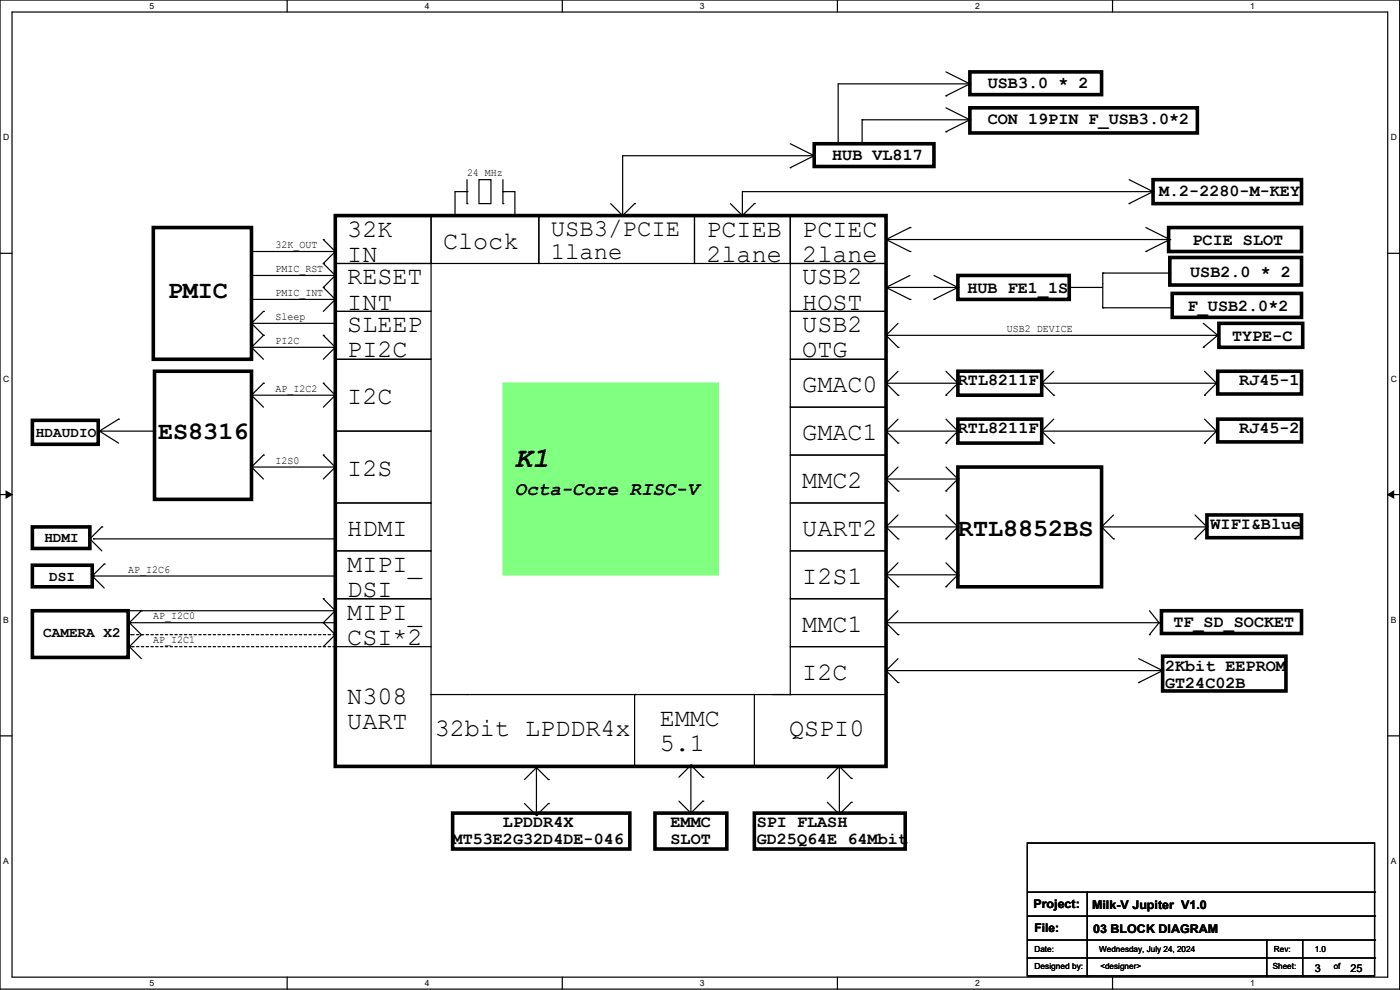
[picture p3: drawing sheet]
<svg xmlns="http://www.w3.org/2000/svg" width="594mm" height="420mm" viewBox="0 0 594 420" stroke-linecap="round" stroke-linejoin="round" font-family="sans-serif">
<path d="M0 0h593.9v419.6h-593.9zM5.1 5.1h583.7v409.4h-583.7z" fill="none" stroke="#000" stroke-width=".51"/>
<g fill="#fff">
<path d="M63.5 .5h2v4.1h-2z"/>
<path d="M63.5 415.1h2v4h-2z"/>
</g>
<path d="M121.8 0v5.1M121.8 414.5v5.1" fill="none" stroke="#000" stroke-width=".51"/>
<g fill="#fff">
<path d="M180.2 .5h2v4.1h-2z"/>
<path d="M180.2 415.1h2v4h-2z"/>
</g>
<path d="M238.6 0v5.1M238.6 414.5v5.1" fill="none" stroke="#000" stroke-width=".51"/>
<g fill="#fff">
<path d="M296.9 .5h2.1v4.1h-2.1z"/>
<path d="M296.9 415.1h2.1v4h-2.1z"/>
</g>
<path d="M355.3 0v5.1M355.3 414.5v5.1" fill="none" stroke="#000" stroke-width=".51"/>
<g fill="#fff">
<path d="M413.7 .5h2v4.1h-2z"/>
<path d="M413.7 415.1h2v4h-2z"/>
</g>
<path d="M472 0v5.1M472 414.5v5.1" fill="none" stroke="#000" stroke-width=".51"/>
<g fill="#fff">
<path d="M530.4 .5h2v4.1h-2z"/>
<path d="M530.4 415.1h2v4h-2z"/>
<path d="M1.3 56.3h2.6v4h-2.6z"/>
<path d="M590.1 56.3h2.6v4h-2.6z"/>
<path d="M1.3 158.6h2.6v4.1h-2.6z"/>
<path d="M590.1 158.6h2.6v4.1h-2.6z"/>
</g>
<path d="M0 107.5h5.1M588.8 107.5h5.1" fill="none" stroke="#000" stroke-width=".51"/>
<g fill="#fff">
<path d="M1.3 261h2.4v4.1h-2.4z"/>
<path d="M590.1 261h2.4v4.1h-2.4z"/>
</g>
<path d="M0 209.8h5.1M588.8 209.8h5.1" fill="none" stroke="#000" stroke-width=".51"/>
<path d="M2.6 208.3l2.5 1.5-2.5 1.5zM588.8 209.8l2.5-1.5v3z" fill="#000" stroke="#000" stroke-width=".42"/>
<g fill="#fff">
<path d="M1.3 363.4h2.4v4h-2.4z"/>
<path d="M590.1 363.4h2.4v4h-2.4z"/>
</g>
<g fill="none" stroke="#000" stroke-width=".51">
<path d="M401.3 30.5l10.2 5.1M411.5 35.6h-55.9v25.4M411.5 35.6l-10.2 5.1M401.3 45.7l10.2 5.1M411.5 50.8h-45.7v10.2M411.5 50.8l-10.2 5.1M198.1 76.2v10.2M203.2 76.2h5.1v10.2h-5.1zM213.4 76.2v10.2M335.3 61l10.2 5.1M345.5 66.1h-81.3v25.4M345.5 66.1l-10.2 5"/>
<path d="M479.1 76.2l10.1 5.1M142.3 91.5h40.6v20.3h-40.6zM182.9 91.5h45.7v20.3h-45.7zM198.1 81.3h-5v10.2M213.4 81.3h5.1v10.2M228.6 91.5h66.1v20.3h-66.1zM259.1 86.4l5.1 5.1M269.3 86.4l-5.1 5.1M294.7 91.5h40.6v20.3h-40.6zM309.9 86.4l5.1 5.1M320.1 86.4l-5.1 5.1M335.3 91.5h40.6v20.3h-40.6z"/>
<path d="M386.1 96.5l-10.2 5.1M486.2 96.5l10.1 5.1-10.1 5.1M489.2 81.3h-174.2v10.2M489.2 81.3l-10.1 5.1M106.7 116.9h35.6M106.7 106.7h35.6M137.2 101.6l5.1 5.1M142.3 111.8h40.6v20.3h-40.6zM142.3 116.9l-5.1 5 5.1 5.1M142.3 106.7l-5.1 5.1 5.1 5.1M335.3 111.8h40.6v20.3h-40.6zM375.9 101.6h119.9"/>
<path d="M375.9 101.6l10.2 5.1M386.1 116.9l-10.2 5M396.3 116.9l10.1 5M496.3 115.8h-28.4v14.8h28.9M106.7 137.2l5.1 5.1-5.1 5M106.7 137.2h35.6M106.7 127h35.6M111.8 132.1l-5.1 5.1M142.3 132.1h40.6v20.3h-40.6zM142.3 127l-5.1 5.1M335.3 132.1h40.6v20.3h-40.6zM375.9 121.9l10.2 5.1"/>
<path d="M375.9 121.9h30.5M381 137.2l-5.1 5.1M406.4 121.9l-10.1 5.1M454.2 121.9h13.2M510.6 137.2l6.1 5.1M106.7 147.3l5.1 5.1M106.7 147.3h35.6M137.2 142.3l5.1 5M142.3 152.4h40.6v30.5h-40.6zM142.3 147.3l-5.1 5.1M335.3 152.4h40.6v20.3h-40.6zM375.9 142.3l5.1 5"/>
<path d="M375.9 142.3h140.8M381 157.5l-5.1 5.1M401.3 157.5l5.1 5.1M447.1 157.5l-5.1 5.1M511.1 157.5l5 5.1M516.7 142.3l-6.1 5M50.3 177.8l-8.1 5.1 8.1 5.1M106.7 167.7h35.6M106.7 167.7l5.1 5M111.8 162.6l-5.1 5.1M137.2 162.6l5.1 5.1M142.3 167.7l-5.1 5"/>
<path d="M335.3 172.7h40.6v20.4h-40.6zM375.9 162.6l5.1 5.1M375.9 162.6h30.5M381 177.8l-5.1 5.1M401.3 177.8l5.1 5.1M406.4 162.6l-5.1 5.1M442 162.6h74.1M442 162.6l5.1 5.1M447.1 177.8l-5.1 5.1M511.1 177.8l5 5.1M516.1 162.6l-5 5.1M42.7 182.9h23.4"/>
<path d="M106.7 198.1h35.6M106.7 198.1l5.1 5.1M111.8 193.1l-5.1 5M137.2 193.1l5.1 5M142.3 182.9h40.6v30.5h-40.6zM142.3 198.1l-5.1 5.1M335.3 193.1h40.6v20.3h-40.6zM375.9 182.9l5.1 5.1M375.9 182.9h30.5M381 198.1l-5.1 5.1M401.3 198.1l5.1 5.1M406.4 182.9l-5.1 5.1"/>
<path d="M442 182.9h74.1M442 182.9l5.1 5.1M516.1 182.9l-5 5.1M142.3 213.4h40.6v20.3h-40.6zM335.3 213.4h40.6v20.3h-40.6zM375.9 203.2h30.5M375.9 203.2l5.1 5.1M381 218.5l-5.1 5M401.3 218.5l5.1 5M406.4 203.2l-5.1 5.1M472.5 218.5l-5.1 5M507 218.5l5.1 5"/>
<path d="M39.6 228.6h102.7M43.2 223.5l-5.1 5.1 5.1 5.1M44.2 239.3l-5.1 5.1 5.1 5M142.3 233.7h40.6v20.3h-40.6zM335.3 233.7h40.6v20.3h-40.6zM375.9 223.5h30.5M375.9 223.5l5.1 5.1M381 238.8l-5.1 5.1M401.3 238.8l5.1 5.1M406.4 223.5l-5.1 5.1M467.4 223.5h44.7M467.4 223.5l5.1 5.1"/>
<path d="M512.1 223.5l-5.1 5.1M30.5 259.1h111.8M39.6 244.4h103.2M60 259.1l-5.1 5.1 5.1 5.1-5.1 5 5.1 5.1M137.2 254l5.1 5.1M142.3 254h40.6v20.3h-40.6zM142.3 259.1l-5.1 5.1 5.1 5.1-5.1 5M335.3 254h40.6v20.3h-40.6zM375.9 243.9h30.5M375.9 243.9l5.1 5M381 259.1l-5.1 5.1M406.4 243.9l-5.1 5"/>
<path d="M487.7 259.1l4.1 5.1-4.1 5.1M55.4 264.2h86.9M182.9 274.3v50.8M335.3 274.3h40.6v20.4h-40.6zM375.9 264.2h116.9M375.9 264.2l5.1 5.1M381 279.4l-5.1 5.1M483.1 279.4l10.2 5.1M182.9 294.7h152.4M269.3 294.7v30.4M320.1 294.7v30.4M375.9 284.5l5.1 5.1"/>
<path d="M375.9 284.5h117.4M493.3 284.5l-10.2 5.1M0 312.2h5.1M588.8 312.2h5.1M227.6 325.6l-5.1 5.1M227.6 325.6v20.4M227.6 325.6l5.1 5.1M288.1 339.9l5 5.1M293.1 324.6l-5 5.1M293.1 324.6v20.4M293.1 324.6l5.1 5.1M298.2 339.9l-5.1 5.1"/>
<path d="M356.1 325.1l-5.1 5.1M356.1 325.1v20.4M356.1 325.1l5.1 5.1M222.5 340.9l5.1 5.1M232.7 340.9l-5.1 5.1M351 340.4l5.1 5.1M361.2 340.4l-5.1 5.1M435.9 357.7h147.3v56.3h-147.3zM435.9 378.5h147.3M461.3 378.5v35.5M435.9 388.6h147.3M435.9 398.8h147.3"/>
<path d="M537.5 398.8v15.2M552.7 398.8v15.2M435.9 406.4h147.3"/>
</g>
<g fill="#000">
<circle cx="411.5" cy="35.6" r=".25"/>
<circle cx="365.8" cy="50.8" r=".25"/>
<circle cx="401.3" cy="55.9" r=".25"/>
<circle cx="401.3" cy="40.7" r=".25"/>
<circle cx="411.5" cy="50.8" r=".25"/>
<circle cx="335.3" cy="71.1" r=".25"/>
<circle cx="345.5" cy="66.1" r=".25"/>
<circle cx="355.6" cy="61" r=".25"/>
<circle cx="193.1" cy="91.5" r=".25"/>
<circle cx="198.1" cy="86.4" r=".25"/>
<circle cx="198.1" cy="81.3" r=".25"/>
<circle cx="213.4" cy="81.3" r=".25"/>
<circle cx="213.4" cy="86.4" r=".25"/>
<circle cx="218.5" cy="91.5" r=".25"/>
<circle cx="264.2" cy="91.5" r=".25"/>
<circle cx="269.3" cy="86.4" r=".25"/>
<circle cx="315" cy="91.5" r=".25"/>
<circle cx="320.1" cy="86.4" r=".25"/>
<circle cx="386.1" cy="96.5" r=".25"/>
<circle cx="479.1" cy="86.4" r=".25"/>
<circle cx="489.2" cy="81.3" r=".25"/>
<circle cx="106.7" cy="116.9" r=".25"/>
<circle cx="106.7" cy="106.7" r=".25"/>
<circle cx="137.2" cy="111.8" r=".25"/>
<circle cx="137.2" cy="101.6" r=".25"/>
<circle cx="142.3" cy="106.7" r=".25"/>
<circle cx="142.3" cy="116.9" r=".25"/>
<circle cx="386.1" cy="106.7" r=".25"/>
<circle cx="467.9" cy="115.8" r=".25"/>
<circle cx="486.2" cy="106.7" r=".25"/>
<circle cx="495.8" cy="101.6" r=".25"/>
<circle cx="496.3" cy="101.6" r=".25"/>
<circle cx="496.3" cy="115.8" r=".25"/>
<circle cx="106.7" cy="127" r=".25"/>
<circle cx="106.7" cy="137.2" r=".25"/>
<circle cx="111.8" cy="132.1" r=".25"/>
<circle cx="137.2" cy="121.9" r=".25"/>
<circle cx="142.3" cy="127" r=".25"/>
<circle cx="375.9" cy="121.9" r=".25"/>
<circle cx="386.1" cy="127" r=".25"/>
<circle cx="396.3" cy="127" r=".25"/>
<circle cx="406.4" cy="121.9" r=".25"/>
<circle cx="467.4" cy="121.9" r=".25"/>
<circle cx="467.9" cy="130.6" r=".25"/>
<circle cx="496.8" cy="130.6" r=".25"/>
<circle cx="106.7" cy="147.3" r=".25"/>
<circle cx="111.8" cy="142.3" r=".25"/>
<circle cx="137.2" cy="142.3" r=".25"/>
<circle cx="142.3" cy="147.3" r=".25"/>
<circle cx="375.9" cy="142.3" r=".25"/>
<circle cx="381" cy="147.3" r=".25"/>
<circle cx="510.6" cy="147.3" r=".25"/>
<circle cx="516.7" cy="142.3" r=".25"/>
<circle cx="50.3" cy="177.8" r=".25"/>
<circle cx="106.7" cy="167.7" r=".25"/>
<circle cx="111.8" cy="162.6" r=".25"/>
<circle cx="137.2" cy="162.6" r=".25"/>
<circle cx="142.3" cy="167.7" r=".25"/>
<circle cx="375.9" cy="162.6" r=".25"/>
<circle cx="381" cy="167.7" r=".25"/>
<circle cx="401.3" cy="167.7" r=".25"/>
<circle cx="406.4" cy="162.6" r=".25"/>
<circle cx="442" cy="162.6" r=".25"/>
<circle cx="447.1" cy="167.7" r=".25"/>
<circle cx="511.1" cy="167.7" r=".25"/>
<circle cx="516.1" cy="162.6" r=".25"/>
<circle cx="42.2" cy="182.9" r=".25"/>
<circle cx="42.7" cy="182.9" r=".25"/>
<circle cx="106.7" cy="198.1" r=".25"/>
<circle cx="111.8" cy="193.1" r=".25"/>
<circle cx="137.2" cy="193.1" r=".25"/>
<circle cx="142.3" cy="198.1" r=".25"/>
<circle cx="375.9" cy="182.9" r=".25"/>
<circle cx="381" cy="188" r=".25"/>
<circle cx="401.3" cy="188" r=".25"/>
<circle cx="406.4" cy="182.9" r=".25"/>
<circle cx="442" cy="182.9" r=".25"/>
<circle cx="447.1" cy="188" r=".25"/>
<circle cx="511.1" cy="188" r=".25"/>
<circle cx="516.1" cy="182.9" r=".25"/>
<circle cx="375.9" cy="203.2" r=".25"/>
<circle cx="381" cy="208.3" r=".25"/>
<circle cx="401.3" cy="208.3" r=".25"/>
<circle cx="406.4" cy="203.2" r=".25"/>
<circle cx="38.1" cy="228.6" r=".25"/>
<circle cx="39.6" cy="228.6" r=".25"/>
<circle cx="43.2" cy="223.5" r=".25"/>
<circle cx="44.2" cy="239.3" r=".25"/>
<circle cx="375.9" cy="223.5" r=".25"/>
<circle cx="381" cy="228.6" r=".25"/>
<circle cx="401.3" cy="228.6" r=".25"/>
<circle cx="406.4" cy="223.5" r=".25"/>
<circle cx="467.4" cy="223.5" r=".25"/>
<circle cx="472.5" cy="228.6" r=".25"/>
<circle cx="507" cy="228.6" r=".25"/>
<circle cx="512.1" cy="223.5" r=".25"/>
<circle cx="30.5" cy="259.1" r=".25"/>
<circle cx="39.1" cy="244.4" r=".25"/>
<circle cx="39.6" cy="244.4" r=".25"/>
<circle cx="60" cy="259.1" r=".25"/>
<circle cx="137.2" cy="254" r=".25"/>
<circle cx="142.3" cy="259.1" r=".25"/>
<circle cx="375.9" cy="243.9" r=".25"/>
<circle cx="381" cy="248.9" r=".25"/>
<circle cx="401.3" cy="248.9" r=".25"/>
<circle cx="406.4" cy="243.9" r=".25"/>
<circle cx="54.9" cy="264.2" r=".25"/>
<circle cx="54.9" cy="274.3" r=".25"/>
<circle cx="55.4" cy="264.2" r=".25"/>
<circle cx="60" cy="269.3" r=".25"/>
<circle cx="137.2" cy="264.2" r=".25"/>
<circle cx="142.3" cy="269.3" r=".25"/>
<circle cx="375.9" cy="264.2" r=".25"/>
<circle cx="381" cy="269.3" r=".25"/>
<circle cx="487.7" cy="269.3" r=".25"/>
<circle cx="491.8" cy="264.2" r=".25"/>
<circle cx="492.8" cy="264.2" r=".25"/>
<circle cx="182.9" cy="294.7" r=".25"/>
<circle cx="198.1" cy="294.7" r=".25"/>
<circle cx="269.3" cy="294.7" r=".25"/>
<circle cx="335.3" cy="294.7" r=".25"/>
<circle cx="375.9" cy="284.5" r=".25"/>
<circle cx="381" cy="289.6" r=".25"/>
<circle cx="483.1" cy="289.6" r=".25"/>
<circle cx="493.3" cy="284.5" r=".25"/>
<circle cx="182.9" cy="325.1" r=".25"/>
<circle cx="227.6" cy="325.6" r=".25"/>
<circle cx="232.7" cy="330.7" r=".25"/>
<circle cx="293.1" cy="324.6" r=".25"/>
<circle cx="298.2" cy="339.9" r=".25"/>
<circle cx="298.2" cy="329.7" r=".25"/>
<circle cx="320.1" cy="325.1" r=".25"/>
<circle cx="356.1" cy="325.1" r=".25"/>
<circle cx="361.2" cy="330.2" r=".25"/>
<circle cx="227.6" cy="346" r=".25"/>
<circle cx="232.7" cy="340.9" r=".25"/>
<circle cx="293.1" cy="345" r=".25"/>
<circle cx="356.1" cy="345.5" r=".25"/>
<circle cx="361.2" cy="340.4" r=".25"/>
<circle cx="583.2" cy="378.5" r=".25"/>
<circle cx="583.2" cy="398.8" r=".25"/>
<circle cx="583.2" cy="388.6" r=".25"/>
<circle cx="461.3" cy="414" r=".25"/>
<circle cx="537.5" cy="414" r=".25"/>
<circle cx="552.7" cy="414" r=".25"/>
<circle cx="583.2" cy="406.4" r=".25"/>
</g>
<g fill="none" stroke="#000" stroke-width="1.5">
<path d="M411.5 30.5h55.9v9.7h-55.9zM411.5 45.7h96.5v10.7h-96.5zM345.5 61h50.8v9.6h-50.8zM489.2 76.2h63v10.2h-63zM65 96.5h41.7v55.9h-41.7zM142.3 91.5h233.6v233.6h-233.6zM495.8 96.5h56.4v10.2h-56.4zM406.4 116.9h47.3v10.1h-47.3zM496.3 109.2h55.9v11.7h-55.9zM497.4 124.5h54.8v10.1h-54.8zM517.2 137.2h35.5v10.1h-35.5zM65.6 157.5h41.1v54.4h-41.1z"/>
<path d="M406.4 157.5h35.6v10.2h-35.6zM516.7 157.5h35.5v9.7h-35.5zM13.7 178.3h28v10.2h-28zM406.4 177.8h35.6v10.2h-35.6zM516.7 177.8h35.5v9.7h-35.5zM406.4 198.1h61v50.8h-61zM512.1 218.5h40.1v9.6h-40.1zM13.7 223.5h24.4v9.2h-24.4zM13.7 239.8h25.4v9.1h-25.4zM13.7 259.1h40.7v19.8h-40.7zM492.8 259.1h59.4v9.7h-59.4zM493.3 278.4h52.3v14.7h-52.3z"/>
<path d="M192 345h75.2v15.2h-75.2zM277.9 345h30.5v15.2h-30.5zM320.1 345h64v15.2h-64z"/>
</g>
<path d="M213.4 162.6h91.4v81.3h-91.4z" fill-rule="evenodd" fill="#80ff80" stroke="#80ff80" stroke-width=".51"/>
<path d="M142.3 269.3h-86.9M142.3 274.3h-86.4" fill="none" stroke="#000" stroke-width=".51" stroke-dasharray="1 1"/>
<g fill="#000" stroke-dasharray="1 1">
<circle cx="55.4" cy="269.3" r=".25"/>
<circle cx="55.9" cy="274.3" r=".25"/>
</g>
<text font-size="12.2" x="218.5" y="198.1">K1</text>
<g font-size="10.7">
<text x="147.3" y="100.4">32K</text>
<text x="299.7" y="100.4">PCIEB</text>
<text x="340.4" y="100.4">PCIEC</text>
<text x="188" y="105.4">Clock</text>
<text x="147.3" y="111">IN</text>
<text x="299.7" y="111">2lane</text>
<text x="340.4" y="111">2lane</text>
<text x="147.3" y="120.7">RESET</text>
<text x="340.4" y="120.7">USB2</text>
<text x="71.1" y="126.3">PMIC</text>
<text x="147.3" y="131.3">INT</text>
<text x="340.4" y="131.3">HOST</text>
<text x="147.3" y="141">SLEEP</text>
<text x="340.4" y="141">USB2</text>
<text x="147.3" y="151.7">PI2C</text>
<text x="340.4" y="151.7">OTG</text>
<text x="340.4" y="166.4">GMAC0</text>
<text x="147.3" y="171.5">I2C</text>
<text x="67.1" y="186.2">ES8316</text>
<text x="340.4" y="186.7">GMAC1</text>
<text x="147.3" y="201.9">I2S</text>
<text x="340.4" y="207">MMC2</text>
<text x="147.3" y="227.3">HDMI</text>
<text x="340.4" y="227.3">UART2</text>
<text x="406.4" y="227.3">RTL8852BS</text>
<text x="147.3" y="242.6">MIPI_</text>
<text x="340.4" y="247.7">I2S1</text>
<text x="147.3" y="253.3">DSI</text>
<text x="147.3" y="262.9">MIPI_</text>
<text x="340.4" y="268">MMC1</text>
<text x="147.3" y="273.6">CSI*2</text>
<text x="340.4" y="288.3">I2C</text>
<text x="147.3" y="298.5">N308</text>
<text x="147.3" y="309.1">UART</text>
<text x="279.9" y="308.1">EMMC</text>
<text x="184.4" y="312.2">32bit LPDDR4x</text>
<text x="334.8" y="312.2">QSPI0</text>
<text x="279.9" y="318.8">5.1</text>
</g>
<g font-size="10.2">
<text x="233.7" y="99.9">USB3/PCIE</text>
<text x="233.7" y="110.1">1lane</text>
</g>
<text font-size="8.1" x="218.5" y="210">Octa-Core RISC-V</text>
<g font-size="7.1">
<text x="419.1" y="37.4">USB3.0 * 2</text>
<text x="419.1" y="52.7">CON 19PIN F_USB3.0*2</text>
<text x="353.1" y="67.9">HUB VL817</text>
<text x="491.8" y="83.2">M.2-2280-M-KEY</text>
<text x="506" y="104">PCIE SLOT</text>
<text x="505" y="117.7">USB2.0 * 2</text>
<text x="410.5" y="124.3">HUB FE1_1S</text>
<text x="504" y="131.9">F_USB2.0*2</text>
<text x="522.8" y="144.6">TYPE-C</text>
<text x="406.4" y="163.4">RTL8211F</text>
<text x="525.8" y="163.4">RJ45-1</text>
<text x="406.4" y="183.7">RTL8211F</text>
<text x="525.8" y="183.7">RJ45-2</text>
<text x="513.6" y="224.4">WIFI&amp;Blue</text>
<text x="497.9" y="266">TF_SD_SOCKET</text>
<text x="494.3" y="284.8">2Kbit EEPROM</text>
<text x="494.3" y="291.9">GT24C02B</text>
<text x="213.4" y="350.9">LPDDR4X</text>
<text x="284.5" y="350.9">EMMC</text>
<text x="321.1" y="350.9">SPI FLASH</text>
<text x="192" y="358">MT53E2G32D4DE-046</text>
<text x="284.5" y="358">SLOT</text>
<text x="321.1" y="358">GD25Q64E 64Mbit</text>
</g>
<g font-size="6.1">
<text x="15.3" y="185.4">HDAUDIO</text>
<text x="18.8" y="230.1">HDMI</text>
<text x="20.8" y="246.4">DSI</text>
<text x="18.3" y="270.3">CAMERA X2</text>
</g>
<g font-size="5.1">
<text x="438.4" y="385.2">Project:</text>
<text x="463.3" y="385.7">Milk-V Jupiter V1.0</text>
<text x="438.9" y="395.4">File:</text>
<text x="463.8" y="395.9">03 BLOCK DIAGRAM</text>
</g>
<g font-size="4.6">
<text x="198.1" y="74.8">24 MHz</text>
<text x="116.9" y="105.3">32K_OUT</text>
<text x="116.9" y="115.4">PMIC_RST</text>
<text x="116.9" y="125.6">PMIC_INT</text>
<text x="116.9" y="135.7">Sleep</text>
<text x="427.2" y="140.8">USB2 DEVICE</text>
<text x="116.9" y="145.9">PI2C</text>
<text x="116.9" y="166.2">AP_I2C2</text>
<text x="116.9" y="196.7">I2S0</text>
<text x="54.4" y="242.9">AP_I2C6</text>
<text x="65" y="262.7">AP_I2C0</text>
<text x="65" y="272.9">AP_I2C1</text>
<text x="557.8" y="412.6">3</text>
<text x="573" y="412.6">25</text>
</g>
<g font-size="3.6">
<text x="63.5" y="3.8">5</text>
<text x="180.2" y="3.8">4</text>
<text x="296.9" y="3.8">3</text>
<text x="413.7" y="3.8">2</text>
<text x="530.4" y="3.8">1</text>
<text x="1.3" y="59.5">D</text>
<text x="590.1" y="59.5">D</text>
<text x="1.3" y="161.9">C</text>
<text x="590.1" y="161.9">C</text>
<text x="1.3" y="264.3">B</text>
<text x="590.1" y="264.3">B</text>
<text x="1.3" y="366.6">A</text>
<text x="590.1" y="366.6">A</text>
<text x="438.9" y="404">Date:</text>
<text x="466.4" y="404">Wednesday, July 24, 2024</text>
<text x="540.5" y="404">Rev:</text>
<text x="557.8" y="404">1.0</text>
<text x="438.9" y="411.1">Designed by:</text>
<text x="466.9" y="411.1">&lt;designer&gt;</text>
<text x="540" y="411.1">Sheet:</text>
<text x="565.9" y="411.1">of</text>
<text x="63.5" y="418.3">5</text>
<text x="180.2" y="418.3">4</text>
<text x="296.9" y="418.3">3</text>
<text x="413.7" y="418.3">2</text>
<text x="530.4" y="418.3">1</text>
</g>
</svg>
